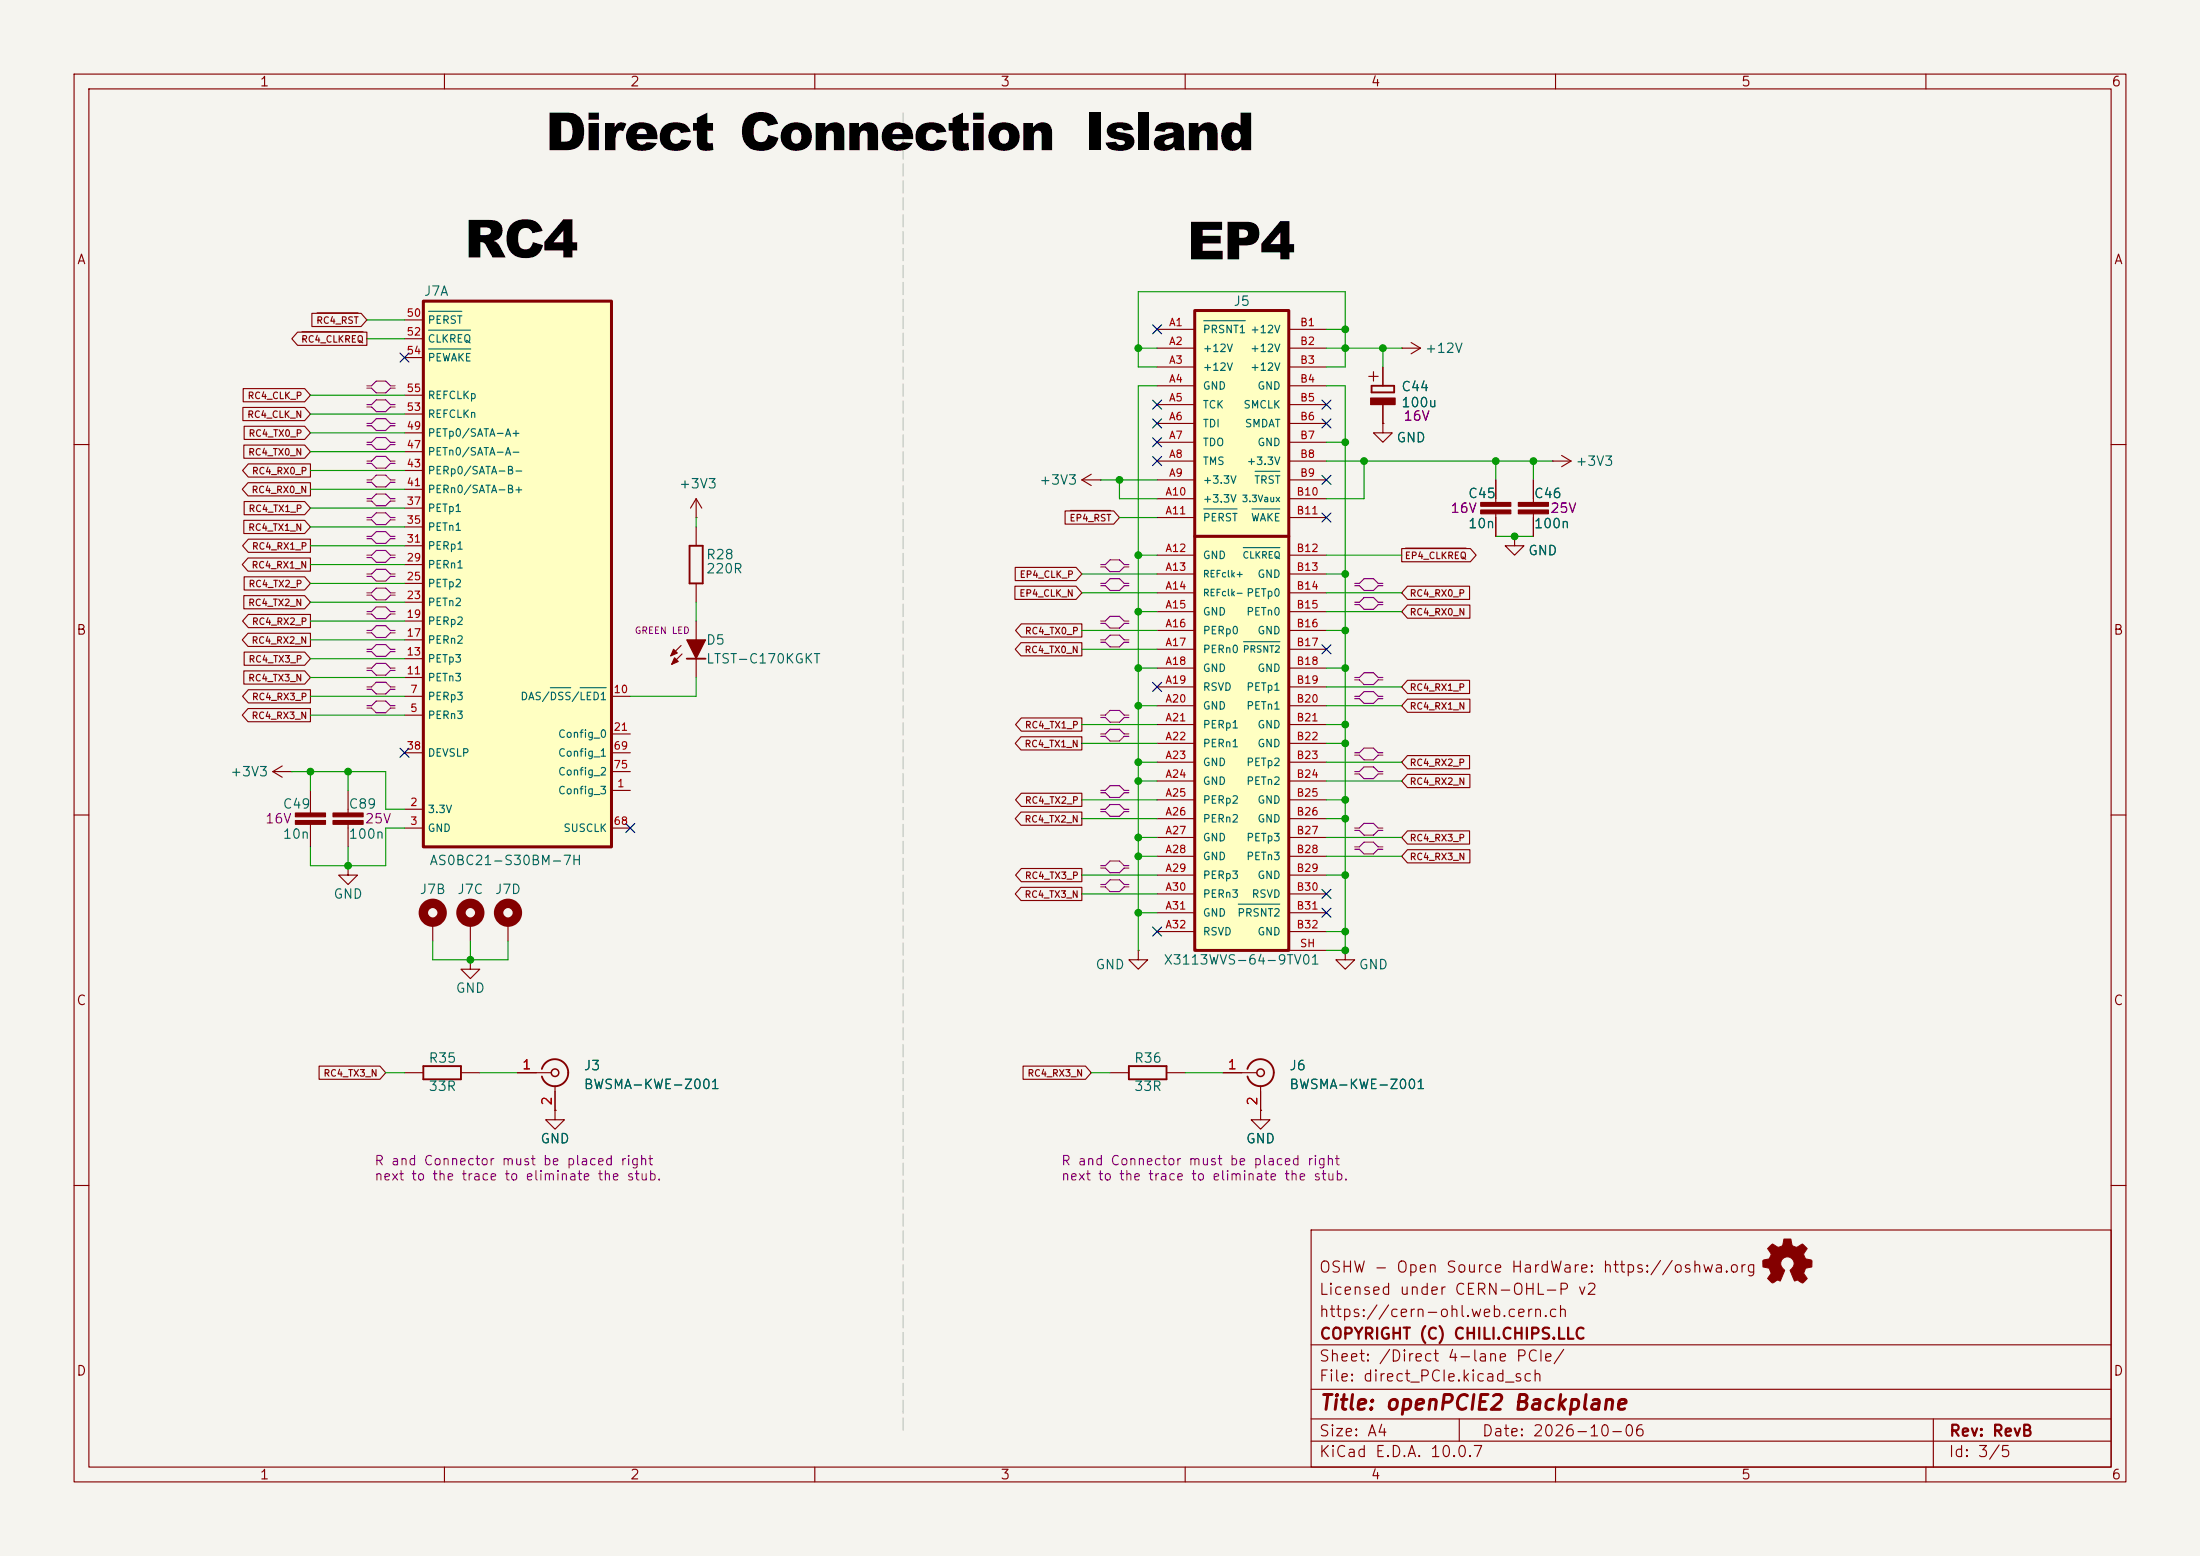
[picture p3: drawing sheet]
<svg xmlns="http://www.w3.org/2000/svg" width="297mm" height="210mm" viewBox="0 0 297 210" stroke-linecap="round" stroke-linejoin="round" font-family="sans-serif">
<path d="M0 0h297v210h-297z" fill="#f5f4ef" stroke="#f5f4ef" stroke-width=".14"/>
<g fill="none" stroke="#840000" stroke-width=".15">
<path d="M10 10h277v190h-277zM12 12h273v186h-273zM60 10v2M110 10v2M160 10v2M210 10v2M260 10v2M10 60h2M94 69.9h.1M94 67.3v2.6M94 71.1v2.6M94 78.7v2.6"/>
<path d="M94 67.3l-.8 1.3M94 67.3l.7 1.3M146 64.8l1.3 .7M146 64.8h2.6M147.3 64l-1.3 .8M148.6 64.8h.1M285 60h2M91.9 87.1l-1.3 1.4M92.1 88.3l-1.4 1.4M94 83.8v7.6M10 110h2M41.9 106.7v3"/>
<path d="M41.9 111.3v3M47 116.8v1.3h-1.3l1.3 1.3 1.3-1.3h-1.3M47 116.8h.1M285 110h2M54.6 144.8h2.5M62.2 144.8h2.6M69.8 144.8h4.6M74.9 149.9v1.2h-1.2l1.2 1.3 1.3-1.3h-1.3M74.9 149.9h.1M74.9 146.6v3.3M10 160h2M177 166h108v32h-108z"/>
<path d="M285 160h2M60 198v2M110 198v2M160 198v2M177 194.5h108M177 191.5h108M177 187.5h108M177 181.5h108M197 191.5v3M210 198v2M260 198v2M261 191.5v6.5"/>
</g>
<path d="M93.1 73.7h1.8v5h-1.8zM92.7 88.9h2.5M57.1 143.9h5.1v1.8h-5.1zM73.2 144.3a1.81 1.81 0 0 1 2.7-1 1.81 1.81 0 0 1 0 3 1.81 1.81 0 0 1-2.7-1" fill="none" stroke="#840000" stroke-width=".25"/>
<g fill="#840000" stroke="#840000" stroke-width=".15">
<path d="M90.9 87.6l.5 .5-.8 .4z"/>
<path d="M91.1 88.8l.5 .5-.9 .4z"/>
<path d="M92.7 86.4h2.5l-1.2 2.5z"/>
<path d="M39.9 110.7h4v.6h-4z"/>
<path d="M39.9 109.7h4v.5h-4z"/>
</g>
<circle cx="74.9" cy="144.8" r=".51" fill="none" stroke="#840000" stroke-width=".2"/>
<path d="M57.1 40.6h25.4v73.7h-25.4z" fill="#ffffc2"/>
<path d="M57.1 40.6h25.4v73.7h-25.4z" fill="none" stroke="#840000" stroke-width=".41"/>
<g fill="none" stroke="#840000" stroke-width=".15">
<path d="M54.6 58.4h2.5M54.6 43.2h2.5M54.6 45.7h2.5M54.6 55.9h2.5M54.6 48.3h2.5M54.6 53.3h2.5M54.6 78.7h2.5M54.6 76.2h2.5M54.6 73.7h2.5M54.6 71.1h2.5M54.6 68.6h2.5M54.6 66h2.5"/>
<path d="M54.6 63.5h2.5M54.6 61h2.5M54.6 96.5h2.5M54.6 94h2.5M54.6 91.4h2.5M54.6 88.9h2.5M54.6 86.4h2.5M54.6 83.8h2.5M54.6 81.3h2.5M82.5 94h2.6M82.5 99.1h2.6M36.8 104.1h2.6"/>
<path d="M36.8 104.1l1.3 .8M38.1 103.4l-1.3 .7M39.4 104.1h.1M54.6 109.2h2.5M54.6 111.8h2.5M54.6 101.6h2.5M82.5 106.7h2.6M82.5 111.8h2.6M82.5 101.6h2.6M82.5 104.1h2.6M58.4 124.5v2.5M63.5 124.5v2.5"/>
<path d="M68.6 124.5v2.5M170.2 149.9v1.2h-1.3l1.3 1.3 1.2-1.3h-1.2M170.2 149.9h.1"/>
</g>
<path d="M57.9 42h4.4M57.9 44.6h5.6M57.9 47.1h5.7M74.3 92.8h2.8M78.3 92.8h3.5" fill="none" stroke="#006464" stroke-width=".15"/>
<path d="M238.9 168.2l.4-.3 .2 .1a.7 .7 0 0 0 1.2-.1l.1-.7h1v.5a.65 .65 0 0 0 .4 .6 .65 .65 0 0 0 .7-.2 .38 .38 0 0 1 .4-.2 .38 .38 0 0 1 .4 .3l.3 .3-.4 .5a.64 .64 0 0 0 0 .8 .64 .64 0 0 0 .7 .2l.3 .2v.8l-.6 .1a.45 .45 0 0 0-.4 .5l-.1 .3 .5 .7-.3 .2a.41 .41 0 0 1-.3 .4 .41 .41 0 0 1-.4-.2l-.4-.3-.3 .2-.6-1.4a.94 .94 0 0 0 .3-1.5 .94 .94 0 0 0-1.5 .1 .99 .99 0 0 0 .4 1.4l-.6 1.4-.3-.1-.7 .4-.7-.6 .5-.7-.1-.3a.54 .54 0 0 0-.7-.5l-.3-.1v-.8l.1-.1 .3-.1a.64 .64 0 0 0 .6-.4 .64 .64 0 0 0-.1-.7l-.3-.4z" fill="#840000" stroke="#840000" stroke-width=".14"/>
<g fill="none" stroke="#840000" stroke-width="1.3">
<circle cx="58.4" cy="123.2" r="1.27"/>
<circle cx="63.5" cy="123.2" r="1.27"/>
<circle cx="68.6" cy="123.2" r="1.27"/>
</g>
<path d="M161.3 41.9h12.7v86.4h-12.7z" fill="#ffffc2"/>
<path d="M161.3 41.9h12.7v86.4h-12.7zM161.3 72.4h12.7" fill="none" stroke="#840000" stroke-width=".41"/>
<g fill="none" stroke="#840000" stroke-width=".15">
<path d="M32.8 55h8.3l.8 .9-.8 .9h-8.3zM32.8 52.5h8.3l.8 .8-.8 .9h-8.3zM33 57.5h8.1l.8 .9-.8 .9h-8.1zM40.2 44.8h9.3v1.8h-9.3l-.8-.9zM40.8 44.8h8.2M42.1 42.3h6.7l.7 .9-.7 .9h-6.7zM42.8 42.2h5.5M156.2 44.5h5.1M156.2 47h5.1M156.2 49.5h5.1M156.2 52.1h5.1M156.2 54.6h5.1"/>
<path d="M156.2 57.2h5.1M156.2 59.7h5.1M174 44.5h5.1M174 47h5.1M174 49.5h5.1M174 52.1h5.1M174 54.6h5.1M174 57.2h5.1M174 59.7h5.1M184.8 50.8h1.3M185.4 50.2v1.2M186.7 57.2v1.2h1.3l-1.3 1.3-1.3-1.3h1.3"/>
<path d="M186.7 57.2h.1M186.7 49.5v2.6M186.7 54.6v2.6M189.2 47h.1M189.2 47h2.6M190.5 46.2l1.3 .8M191.8 47l-1.3 .8M32.9 70.2h8.2l.8 .9-.8 .9h-8.2zM32.9 60.1h8.2l.8 .9-.8 .8h-8.2zM33 77.9h8.1l.8 .8-.8 .9h-8.1zM33 67.7h8.1l.8 .9-.8 .9h-8.1zM33.5 75.3h8.4v1.8h-8.4l-.8-.9z"/>
<path d="M33.5 65.2h8.4v1.7h-8.4l-.8-.9zM33.5 72.8h8.4v1.7h-8.4l-.8-.8zM33.5 62.6h8.4v1.8h-8.4l-.8-.9zM137 79.1h8.3l.7 .9-.7 .9h-8.3zM137.1 76.6h8.2l.7 .9-.7 .9h-8.2zM143.8 69h6.6l.7 .9-.7 .8h-6.6zM144.5 68.9h5.4M156.2 62.2h5.1M156.2 64.8h5.1M156.2 67.3h5.1M156.2 69.9h5.1M156.2 74.9h5.1"/>
<path d="M156.2 77.5h5.1M174 62.2h5.1M174 64.8h5.1M174 67.3h5.1M174 69.9h5.1M174 74.9h5.1M174 77.5h5.1M189.2 74h9.3l.8 .9-.8 .9h-9.3zM189.8 74h8.1M190 79.1h8.4v1.8h-8.4l-.8-.9zM201.9 64.8v3M201.9 69.3v3.1"/>
<path d="M204.5 72.4v1.3h1.2l-1.2 1.2-1.3-1.2h1.3M204.5 72.4h.1M207 64.8v3M207 69.3v3.1M209.5 62.2h.1M209.5 62.2h2.6M210.8 61.5l1.3 .7M212.1 62.2l-1.3 .8M32.9 80.4h8.2l.8 .9-.8 .9h-8.2zM32.9 90.6h8.2l.8 .8-.8 .9h-8.2zM33 88h8.1l.8 .9-.8 .9h-8.1zM33.5 95.6h8.4v1.8h-8.4l-.8-.9z"/>
<path d="M33.5 85.5h8.4v1.7h-8.4l-.8-.8zM33.5 82.9h8.4v1.8h-8.4l-.8-.9zM33.5 93.1h8.4v1.8h-8.4l-.8-.9zM137.8 86.7h8.2v1.8h-8.2l-.7-.9zM137.8 99.4h8.2v1.8h-8.2l-.7-.9zM137.9 96.9h8.1v1.8h-8.1l-.8-.9zM137.9 84.2h8.1v1.8h-8.1l-.8-.9zM156.2 80h5.1M156.2 82.6h5.1M156.2 85.1h5.1M156.2 87.6h5.1M156.2 90.2h5.1"/>
<path d="M156.2 92.7h5.1M156.2 95.3h5.1M156.2 97.8h5.1M174 80h5.1M174 82.6h5.1M174 85.1h5.1M174 87.6h5.1M174 90.2h5.1M174 92.7h5.1M174 95.3h5.1M174 97.8h5.1M190 91.8h8.4v1.8h-8.4l-.8-.9z"/>
<path d="M190 94.4h8.4v1.7h-8.4l-.8-.8zM190 81.7h8.4v1.7h-8.4l-.8-.8zM47 106.7v3M47 111.3v3M137.8 119.8h8.2v1.7h-8.2l-.7-.8zM137.8 109.6h8.2v1.8h-8.2l-.7-.9zM137.9 117.2h8.1v1.8h-8.1l-.8-.9zM137.9 107.1h8.1v1.7h-8.1l-.8-.8zM156.2 100.3h5.1M156.2 102.9h5.1M156.2 105.4h5.1M156.2 108h5.1"/>
<path d="M156.2 110.5h5.1M156.2 113h5.1M156.2 115.6h5.1M156.2 118.1h5.1M174 100.3h5.1M174 102.9h5.1M174 105.4h5.1M174 108h5.1M174 110.5h5.1M174 113h5.1M174 115.6h5.1M174 118.1h5.1"/>
<path d="M190 104.5h8.4v1.8h-8.4l-.8-.9zM190 102h8.4v1.8h-8.4l-.8-.9zM190 114.7h8.4v1.8h-8.4l-.8-.9zM190 112.1h8.4v1.8h-8.4l-.8-.9zM63.5 129.5v1.3h-1.3l1.3 1.3 1.3-1.3h-1.3M63.5 129.5h.1M153.7 128.3v1.2h-1.3l1.3 1.3 1.2-1.3h-1.2M153.7 128.3h.1M156.2 120.7h5.1M156.2 123.2h5.1M156.2 125.7h5.1M174 120.7h5.1"/>
<path d="M174 123.2h5.1M174 125.7h5.1M174 128.3h5.1M181.6 128.3v1.2h1.3l-1.3 1.3-1.3-1.3h1.3M181.6 128.3h.1M43.1 143.9h8.2l.8 .9-.8 .9h-8.2zM69.8 144.8h2.6M74.9 149.9h.1M74.9 147.3v2.6M138.1 143.9h8.4l.8 .9-.8 .9h-8.4zM149.9 144.8h2.5M157.5 144.8h2.5"/>
<path d="M165.1 144.8h4.6M170.2 149.9h.1M170.2 146.6v3.3"/>
</g>
<path d="M162.5 43.3h5.6M162.5 68.7h4.5M167.8 73.9h5M169 68.7h3.8M169.4 63.6h3.4M167.9 86.6h4.9M167.2 122h5.6" fill="none" stroke="#006464" stroke-width=".15"/>
<g fill="#840000" stroke="#840000" stroke-width=".15">
<path d="M185 53.7h3.3v.9h-3.3z"/>
<path d="M45 110.7h4v.6h-4z"/>
<path d="M45 109.7h4v.5h-4z"/>
<path d="M205 68.8h4v.5h-4z"/>
<path d="M205 67.8h4v.5h-4z"/>
<path d="M199.9 68.8h4.1v.5h-4.1z"/>
<path d="M199.9 67.8h4.1v.5h-4.1z"/>
</g>
<path d="M185.2 52.1h3v.9h-3zM152.4 143.9h5.1v1.8h-5.1zM168.4 144.3a1.81 1.81 0 0 1 2.8-1 1.81 1.81 0 0 1 0 2.9 1.81 1.81 0 0 1-2.8-.9" fill="none" stroke="#840000" stroke-width=".25"/>
<circle cx="170.2" cy="144.8" r=".51" fill="none" stroke="#840000" stroke-width=".2"/>
<g fill="none" stroke="#840084" stroke-width=".15">
<path d="M49.5 57.5h.7l.6 .6h1.3l.6-.6h.6M49.5 54.9h.7l.6 .7h1.3l.6-.7h.6M49.5 57.2h.7l.6-.7h1.3l.6 .7h.6M49.5 54.6h.7l.6-.6h1.3l.6 .6h.6M49.5 59.7h.7l.6-.6h1.3l.6 .6h.6M49.5 52.1h.7l.6-.7h1.3l.6 .7h.6M49.5 52.4h.7l.6 .6h1.3l.6-.6h.6M49.5 77.8h.7l.6 .6h1.3l.6-.6h.6M49.5 77.5h.7l.6-.7h1.3l.6 .7h.6M49.5 62.2h.7l.6-.6h1.3l.6 .6h.6M49.5 60h.7l.6 .6h1.3l.6-.6h.6M49.5 67.3h.7l.6-.6h1.3l.6 .6h.6"/>
<path d="M49.5 67.6h.7l.6 .7h1.3l.6-.7h.6M49.5 69.9h.7l.6-.7h1.3l.6 .7h.6M49.5 70.2h.7l.6 .6h1.3l.6-.6h.6M49.5 72.7h.7l.6 .6h1.3l.6-.6h.6M49.5 72.4h.7l.6-.6h1.3l.6 .6h.6M49.5 75.2h.7l.6 .7h1.3l.6-.7h.6M49.5 74.9h.7l.6-.6h1.3l.6 .6h.6M49.5 64.8h.7l.6-.7h1.3l.6 .7h.6M49.5 65.1h.7l.6 .6h1.3l.6-.6h.6M49.5 62.5h.7l.6 .7h1.3l.6-.7h.6M148.6 78.7h.6l.7-.6h1.2l.7 .6h.6M148.6 76.5h.6l.7 .7h1.2l.7-.7h.6"/>
<path d="M148.6 76.2h.6l.7-.6h1.2l.7 .6h.6M148.6 79.1h.6l.7 .6h1.2l.7-.6h.6M182.9 78.7h.6l.6-.6h1.3l.7 .6h.6M182.9 79.1h.6l.6 .6h1.3l.7-.6h.6M49.5 87.9h.7l.6 .7h1.3l.6-.7h.6M49.5 80h.7l.6-.6h1.3l.6 .6h.6M49.5 95.3h.7l.6-.7h1.3l.6 .7h.6M49.5 95.6h.7l.6 .6h1.3l.6-.6h.6M49.5 80.3h.7l.6 .7h1.3l.6-.7h.6M49.5 85.1h.7l.6-.6h1.3l.6 .6h.6M49.5 82.9h.7l.6 .6h1.3l.6-.6h.6M49.5 93h.7l.6 .7h1.3l.6-.7h.6"/>
<path d="M49.5 85.4h.7l.6 .6h1.3l.6-.6h.6M49.5 87.6h.7l.6-.6h1.3l.6 .6h.6M49.5 90.2h.7l.6-.7h1.3l.6 .7h.6M49.5 90.5h.7l.6 .6h1.3l.6-.6h.6M49.5 92.7h.7l.6-.6h1.3l.6 .6h.6M49.5 82.6h.7l.6-.7h1.3l.6 .7h.6M148.6 86.7h.6l.7 .6h1.2l.7-.6h.6M148.6 84.1h.6l.7 .7h1.2l.7-.7h.6M148.6 86.4h.6l.7-.7h1.2l.7 .7h.6M148.6 99.4h.6l.7 .6h1.2l.7-.6h.6M148.6 96.8h.6l.7 .7h1.2l.7-.7h.6M148.6 83.8h.6l.7-.6h1.2l.7 .6h.6"/>
<path d="M148.6 99.1h.6l.7-.7h1.2l.7 .7h.6M148.6 96.5h.6l.7-.6h1.2l.7 .6h.6M182.9 81.6h.6l.6 .6h1.3l.7-.6h.6M182.9 81.3h.6l.6-.7h1.3l.7 .7h.6M182.9 94.3h.6l.6 .6h1.3l.7-.6h.6M182.9 94h.6l.6-.7h1.3l.7 .7h.6M182.9 91.4h.6l.6-.6h1.3l.7 .6h.6M182.9 91.8h.6l.6 .6h1.3l.7-.6h.6M148.6 119.7h.6l.7 .6h1.2l.7-.6h.6M148.6 119.4h.6l.7-.7h1.2l.7 .7h.6M148.6 107h.6l.7 .6h1.2l.7-.6h.6M148.6 106.7h.6l.7-.7h1.2l.7 .7h.6"/>
<path d="M148.6 116.8h.6l.7-.6h1.2l.7 .6h.6M148.6 117.2h.6l.7 .6h1.2l.7-.6h.6M148.6 109.5h.6l.7 .7h1.2l.7-.7h.6M148.6 109.2h.6l.7-.6h1.2l.7 .6h.6M182.9 112.1h.6l.6 .6h1.3l.7-.6h.6M182.9 104.5h.6l.6 .6h1.3l.7-.6h.6M182.9 114.3h.6l.6-.6h1.3l.7 .6h.6M182.9 111.8h.6l.6-.7h1.3l.7 .7h.6M182.9 114.6h.6l.6 .7h1.3l.7-.7h.6M182.9 104.1h.6l.6-.6h1.3l.7 .6h.6M182.9 101.9h.6l.6 .7h1.3l.7-.7h.6M182.9 101.6h.6l.6-.6h1.3l.7 .6h.6"/>
</g>
<path d="M121.9 15.2v175.3M121.9 193v-2.5" fill="none" stroke="#c2c2c2" stroke-width=".15" stroke-dasharray="1.7 .6"/>
<g fill="none" stroke="#009600" stroke-width=".15">
<path d="M41.9 53.3h12.7M41.9 55.9h12.7M41.9 58.4h12.7M49.5 43.2h5.1M49.5 45.7h5.1M153.7 47h2.5M156.2 49.5h-2.5v-10.1h27.9v10.1h-2.5M156.2 52.1h-2.5v76.2M179.1 52.1h2.5v76.2h-2.5M179.1 47h10.1M179.1 44.5h2.5M179.1 59.7h2.5"/>
<path d="M186.7 47v2.5M41.9 73.7h12.7M41.9 76.2h12.7M41.9 78.7h12.7M41.9 71.1h12.7M41.9 63.5h12.7M41.9 61h12.7M41.9 66h12.7M41.9 68.6h12.7M94 69.9v1.2M146 77.5h10.2M148.6 64.8h7.6"/>
<path d="M151.1 64.8v2.5h5.1M151.1 69.9h5.1M153.7 74.9h2.5M179.1 74.9h10.1M179.1 77.5h2.5M179.1 62.2h30.4M184.1 62.2v5.1h-5M201.9 62.2v2.6M201.9 72.4h5.1M207 62.2v2.6M41.9 81.3h12.7M41.9 94h12.7"/>
<path d="M41.9 91.4h12.7M41.9 96.5h12.7M41.9 88.9h12.7M41.9 83.8h12.7M41.9 86.4h12.7M94 91.4v2.6h-8.9M94 81.3v2.5M146 87.6h10.2M146 97.8h10.2M146 80h10.2M146 85.1h10.2M153.7 90.2h2.5"/>
<path d="M153.7 82.6h2.5M153.7 95.3h2.5M179.1 90.2h2.5M179.1 82.6h10.1M179.1 97.8h2.5M179.1 80h10.1M179.1 95.3h10.1M179.1 92.7h10.1M179.1 85.1h2.5M39.4 104.1h12.7v5.1h2.5M41.9 104.1v2.6M47 104.1v2.6"/>
<path d="M47 114.3v2.5M54.6 111.8h-2.5v5h-10.2v-2.5M146 100.3h10.2M146 118.1h10.2M146 108h10.2M146 110.5h10.2M153.7 115.6h2.5M153.7 113h2.5M153.7 105.4h2.5M153.7 102.9h2.5M179.1 100.3h2.5M179.1 118.1h2.5"/>
<path d="M179.1 115.6h10.1M179.1 113h10.1M179.1 105.4h10.1M179.1 102.9h10.1M179.1 108h2.5M179.1 110.5h2.5M58.4 127v2.5h10.2v-2.5M63.5 127v2.5M146 120.7h10.2M153.7 123.2h2.5M179.1 125.7h2.5M52.1 144.8h2.5"/>
<path d="M64.8 144.8h5M147.3 144.8h2.6M160 144.8h5.1"/>
</g>
<g fill="none" stroke="#000084" stroke-width=".15">
<path d="M54 47.7l1.2 1.2M55.2 47.7l-1.2 1.2M155.6 56.5l1.2 1.3M155.6 54l1.2 1.2M155.6 43.8l1.2 1.3M155.6 59.1l1.2 1.2M156.8 56.5l-1.2 1.3M156.8 54l-1.2 1.2M156.8 43.8l-1.2 1.3M156.8 59.1l-1.2 1.2M178.5 56.5l1.2 1.3M178.5 54l1.2 1.2"/>
<path d="M179.7 56.5l-1.2 1.3M179.7 54l-1.2 1.2M155.6 61.6l1.2 1.2M156.8 61.6l-1.2 1.2M178.5 69.2l1.2 1.3M178.5 64.2l1.2 1.2M179.7 69.2l-1.2 1.3M179.7 64.2l-1.2 1.2M155.6 92.1l1.2 1.2M156.8 92.1l-1.2 1.2M178.5 87l1.2 1.2M179.7 87l-1.2 1.2"/>
<path d="M54 101l1.2 1.2M55.2 101l-1.2 1.2M84.5 111.2l1.2 1.2M85.7 111.2l-1.2 1.2M155.6 125.1l1.2 1.2M156.8 125.1l-1.2 1.2M178.5 122.6l1.2 1.2M178.5 120l1.2 1.3M179.7 122.6l-1.2 1.2M179.7 120l-1.2 1.3"/>
</g>
<g fill="#009600" stroke="#009600" stroke-width=".14">
<circle cx="47" cy="104.1" r=".46"/>
<circle cx="41.9" cy="104.1" r=".46"/>
<circle cx="47" cy="116.8" r=".46"/>
<circle cx="63.5" cy="129.5" r=".46"/>
<circle cx="153.7" cy="95.3" r=".46"/>
<circle cx="153.7" cy="115.6" r=".46"/>
<circle cx="181.6" cy="108" r=".46"/>
<circle cx="153.7" cy="74.9" r=".46"/>
<circle cx="153.7" cy="47" r=".46"/>
<circle cx="181.6" cy="59.7" r=".46"/>
<circle cx="151.1" cy="64.8" r=".46"/>
<circle cx="181.6" cy="44.5" r=".46"/>
<circle cx="181.6" cy="47" r=".46"/>
<circle cx="153.7" cy="90.2" r=".46"/>
<circle cx="153.7" cy="82.6" r=".46"/>
<circle cx="186.7" cy="47" r=".46"/>
<circle cx="204.5" cy="72.4" r=".46"/>
<circle cx="181.6" cy="77.5" r=".46"/>
<circle cx="184.1" cy="62.2" r=".46"/>
<circle cx="201.9" cy="62.2" r=".46"/>
<circle cx="207" cy="62.2" r=".46"/>
<circle cx="181.6" cy="128.3" r=".46"/>
<circle cx="181.6" cy="125.7" r=".46"/>
<circle cx="181.6" cy="118.1" r=".46"/>
<circle cx="153.7" cy="123.2" r=".46"/>
<circle cx="181.6" cy="110.5" r=".46"/>
<circle cx="153.7" cy="105.4" r=".46"/>
<circle cx="153.7" cy="113" r=".46"/>
<circle cx="153.7" cy="102.9" r=".46"/>
<circle cx="181.6" cy="100.3" r=".46"/>
<circle cx="181.6" cy="97.8" r=".46"/>
<circle cx="181.6" cy="85.1" r=".46"/>
<circle cx="181.6" cy="90.2" r=".46"/>
</g>
<g font-size="7.1">
<text x="73.7" y="20.3">Direct Connection Island</text>
<text x="62.7" y="34.7">RC4</text>
<text x="160.3" y="35">EP4</text>
</g>
<text font-size="2" fill="#840000" x="178" y="190.8">Title: openPCIE2 Backplane</text>
<g font-size="1.5" fill="#840000">
<text x="178" y="172.1">OSHW - Open Source HardWare: https://oshwa.org</text>
<text x="178" y="178.1">https://cern-ohl.web.cern.ch</text>
<text x="178" y="175.1">Licensed under CERN-OHL-P v2</text>
<text x="178" y="184.1">Sheet: /Direct 4-lane PCIe/</text>
<text x="178" y="181.1">COPYRIGHT (C) CHILI.CHIPS.LLC</text>
<text x="178" y="186.8">File: direct_PCIe.kicad_sch</text>
<text x="178" y="197">KiCad E.D.A. 10.0.7</text>
<text x="178" y="194.2">Size: A4</text>
<text x="200" y="194.2">Date: 2026-10-06</text>
<text x="263" y="197">Id: 3/5</text>
<text x="263" y="194.2">Rev: RevB</text>
</g>
<g font-size="1.3" fill="#840000">
<text x="35" y="12">1</text>
<text x="85" y="12">2</text>
<text x="135" y="12">3</text>
<text x="185" y="12">4</text>
<text x="235" y="12">5</text>
<text x="285" y="12">6</text>
<text x="10.3" y="36">A</text>
<text x="285.3" y="36">A</text>
<text x="10.2" y="86">B</text>
<text x="285.2" y="86">B</text>
<text x="10.2" y="136">C</text>
<text x="285.2" y="136">C</text>
<text x="10.2" y="186">D</text>
<text x="285.2" y="186">D</text>
<text x="35" y="200">1</text>
<text x="85" y="200">2</text>
<text x="135" y="200">3</text>
<text x="185" y="200">4</text>
<text x="235" y="200">5</text>
<text x="285" y="200">6</text>
</g>
<g font-size="1.3" fill="#006464">
<text x="57.1" y="40.2">J7A</text>
<text x="166.4" y="41.6">J5</text>
<text x="192.3" y="48">+12V</text>
<text x="189.1" y="53.1">C44</text>
<text x="189.1" y="55.3">100u</text>
<text x="140.2" y="65.7">+3V3</text>
<text x="188.4" y="60">GND</text>
<text x="212.6" y="63.2">+3V3</text>
<text x="91.6" y="66.2">+3V3</text>
<text x="198.1" y="67.5">C45</text>
<text x="198.1" y="71.6">10n</text>
<text x="207" y="67.5">C46</text>
<text x="207" y="71.6">100n</text>
<text x="95.2" y="75.8">R28</text>
<text x="95.2" y="77.7">220R</text>
<text x="206.2" y="75.3">GND</text>
<text x="95.2" y="87.3">D5</text>
<text x="95.2" y="89.9">LTST-C170KGKT</text>
<text x="31" y="105.1">+3V3</text>
<text x="38.1" y="109.5">C49</text>
<text x="38.1" y="113.5">10n</text>
<text x="47" y="109.5">C89</text>
<text x="47" y="113.5">100n</text>
<text x="57.9" y="117.1">AS0BC21-S30BM-7H</text>
<text x="44.9" y="121.6">GND</text>
<text x="56.6" y="121">J7B</text>
<text x="61.6" y="121">J7C</text>
<text x="66.7" y="121">J7D</text>
<text x="147.8" y="131.1">GND</text>
<text x="157" y="130.5">X3113WVS-64-9TV01</text>
<text x="183.4" y="131.1">GND</text>
<text x="61.4" y="134.3">GND</text>
<text x="57.8" y="143.7">R35</text>
<text x="153" y="143.7">R36</text>
<text x="57.8" y="147.6">33R</text>
<text x="78.7" y="144.8">J3</text>
<text x="78.7" y="147.3">BWSMA-KWE-Z001</text>
<text x="153" y="147.6">33R</text>
<text x="174" y="144.8">J6</text>
<text x="174" y="147.3">BWSMA-KWE-Z001</text>
<text x="72.9" y="154.6">GND</text>
<text x="168.1" y="154.6">GND</text>
</g>
<g font-size="1.3" fill="#840084">
<text x="189.4" y="57.1">16V</text>
<text x="195.7" y="69.5">16V</text>
<text x="209.2" y="69.5">25V</text>
<text x="35.7" y="111.5">16V</text>
<text x="49.2" y="111.5">25V</text>
<text x="50.5" y="157.6">R and Connector must be placed right</text>
<text x="50.5" y="159.6">next to the trace to eliminate the stub.</text>
<text x="143.2" y="157.6">R and Connector must be placed right</text>
<text x="143.2" y="159.6">next to the trace to eliminate the stub.</text>
</g>
<g font-size="1.3" fill="#a90000">
<text x="70.4" y="144.6">1</text>
<text x="74.8" y="149.3" transform="rotate(-90 74.8 149.3)">2</text>
<text x="165.6" y="144.6">1</text>
<text x="170" y="149.3" transform="rotate(-90 170 149.3)">2</text>
</g>
<g font-size="1" fill="#a90000">
<text x="54.8" y="43">50</text>
<text x="54.8" y="45.5">52</text>
<text x="157.7" y="44.3">A1</text>
<text x="157.7" y="46.8">A2</text>
<text x="175.4" y="44.3">B1</text>
<text x="175.4" y="46.8">B2</text>
<text x="54.8" y="48.1">54</text>
<text x="54.8" y="53.2">55</text>
<text x="157.7" y="49.3">A3</text>
<text x="157.7" y="51.9">A4</text>
<text x="175.4" y="49.3">B3</text>
<text x="175.4" y="51.9">B4</text>
<text x="54.8" y="58.2">49</text>
<text x="54.8" y="55.7">53</text>
<text x="157.7" y="54.4">A5</text>
<text x="157.7" y="57">A6</text>
<text x="157.7" y="59.5">A7</text>
<text x="175.4" y="54.4">B5</text>
<text x="175.4" y="57">B6</text>
<text x="175.4" y="59.5">B7</text>
<text x="54.8" y="65.9">41</text>
<text x="54.8" y="63.3">43</text>
<text x="54.8" y="60.8">47</text>
<text x="157.7" y="62">A8</text>
<text x="157.7" y="64.6">A9</text>
<text x="175.4" y="62">B8</text>
<text x="175.4" y="64.6">B9</text>
<text x="54.8" y="70.9">35</text>
<text x="54.8" y="68.4">37</text>
<text x="157.2" y="67.1">A10</text>
<text x="157.2" y="69.7">A11</text>
<text x="175" y="67.1">B10</text>
<text x="175" y="69.7">B11</text>
<text x="54.8" y="76">29</text>
<text x="54.8" y="73.5">31</text>
<text x="157.2" y="74.7">A12</text>
<text x="157.2" y="77.3">A13</text>
<text x="175" y="74.7">B12</text>
<text x="175" y="77.3">B13</text>
<text x="54.8" y="83.6">19</text>
<text x="54.8" y="81.1">23</text>
<text x="54.8" y="78.6">25</text>
<text x="157.2" y="79.8">A14</text>
<text x="157.2" y="82.4">A15</text>
<text x="175" y="79.8">B14</text>
<text x="175" y="82.4">B15</text>
<text x="54.8" y="88.7">13</text>
<text x="54.8" y="86.2">17</text>
<text x="157.2" y="84.9">A16</text>
<text x="157.2" y="87.4">A17</text>
<text x="157.2" y="90">A18</text>
<text x="175" y="84.9">B16</text>
<text x="175" y="87.4">B17</text>
<text x="175" y="90">B18</text>
<text x="54.8" y="91.3">11</text>
<text x="55.3" y="93.8">7</text>
<text x="82.8" y="93.8">10</text>
<text x="157.2" y="92.5">A19</text>
<text x="157.2" y="95.1">A20</text>
<text x="175" y="92.5">B19</text>
<text x="175" y="95.1">B20</text>
<text x="54.8" y="101.4">38</text>
<text x="55.3" y="96.3">5</text>
<text x="82.8" y="98.9">21</text>
<text x="82.8" y="101.4">69</text>
<text x="157.2" y="97.6">A21</text>
<text x="157.2" y="100.1">A22</text>
<text x="175" y="97.6">B21</text>
<text x="175" y="100.1">B22</text>
<text x="82.8" y="104">75</text>
<text x="83.2" y="106.5">1</text>
<text x="157.2" y="102.7">A23</text>
<text x="157.2" y="105.2">A24</text>
<text x="157.2" y="107.8">A25</text>
<text x="175" y="102.7">B23</text>
<text x="175" y="105.2">B24</text>
<text x="175" y="107.8">B25</text>
<text x="55.3" y="109">2</text>
<text x="55.3" y="111.6">3</text>
<text x="82.8" y="111.6">68</text>
<text x="157.2" y="110.3">A26</text>
<text x="157.2" y="112.8">A27</text>
<text x="175" y="110.3">B26</text>
<text x="175" y="112.8">B27</text>
<text x="157.2" y="115.4">A28</text>
<text x="157.2" y="117.9">A29</text>
<text x="175" y="115.4">B28</text>
<text x="175" y="117.9">B29</text>
<text x="157.2" y="120.5">A30</text>
<text x="157.2" y="123">A31</text>
<text x="157.2" y="125.5">A32</text>
<text x="175" y="120.5">B30</text>
<text x="175" y="123">B31</text>
<text x="175" y="125.5">B32</text>
<text x="175.4" y="128.1">SH</text>
</g>
<g font-size="1" fill="#006464">
<text x="57.7" y="43.9">PERST</text>
<text x="57.7" y="46.5">CLKREQ</text>
<text x="162.3" y="45.2">PRSNT1 +12V</text>
<text x="162.3" y="47.8">+12V</text>
<text x="168.7" y="47.8">+12V</text>
<text x="57.7" y="49">PEWAKE</text>
<text x="162.3" y="50.3">+12V</text>
<text x="162.3" y="52.8">GND</text>
<text x="168.7" y="50.3">+12V</text>
<text x="169.7" y="52.8">GND</text>
<text x="57.7" y="59.2">PETp0/SATA-A+</text>
<text x="57.7" y="56.6">REFCLKn</text>
<text x="57.7" y="54.1">REFCLKp</text>
<text x="162.3" y="55.4">TCK</text>
<text x="162.3" y="57.9">TDI</text>
<text x="167.8" y="55.4">SMCLK</text>
<text x="168" y="57.9">SMDAT</text>
<text x="57.7" y="64.3">PERp0/SATA-B-</text>
<text x="57.7" y="61.7">PETn0/SATA-A-</text>
<text x="162.3" y="60.5">TDO</text>
<text x="162.3" y="63">TMS</text>
<text x="162.3" y="65.5">+3.3V</text>
<text x="168.2" y="63">+3.3V</text>
<text x="169.2" y="65.5">TRST</text>
<text x="169.7" y="60.5">GND</text>
<text x="57.7" y="71.9">PETn1</text>
<text x="57.7" y="69.3">PETp1</text>
<text x="57.7" y="66.8">PERn0/SATA-B+</text>
<text x="162.3" y="68.1">+3.3V</text>
<text x="162.3" y="70.6">PERST</text>
<text x="168.8" y="70.6">WAKE</text>
<text x="57.7" y="77">PERn1</text>
<text x="57.7" y="74.4">PERp1</text>
<text x="162.3" y="75.7">GND</text>
<text x="57.7" y="82">PETn2</text>
<text x="57.7" y="79.5">PETp2</text>
<text x="162.3" y="83.3">GND</text>
<text x="168.2" y="80.8">PETp0</text>
<text x="168.2" y="83.3">PETn0</text>
<text x="169.7" y="78.2">GND</text>
<text x="57.7" y="89.7">PETp3</text>
<text x="57.7" y="87.1">PERn2</text>
<text x="57.7" y="84.6">PERp2</text>
<text x="162.3" y="85.9">PERp0</text>
<text x="162.3" y="88.4">PERn0</text>
<text x="169.7" y="85.9">GND</text>
<text x="57.7" y="94.7">PERp3</text>
<text x="57.7" y="92.2">PETn3</text>
<text x="70.2" y="94.7">DAS/DSS/LED1</text>
<text x="162.3" y="90.9">GND</text>
<text x="162.3" y="93.5">RSVD</text>
<text x="168.2" y="93.5">PETp1</text>
<text x="169.7" y="90.9">GND</text>
<text x="57.7" y="97.3">PERn3</text>
<text x="75.3" y="99.8">Config_0</text>
<text x="162.3" y="96">GND</text>
<text x="162.3" y="98.6">PERp1</text>
<text x="162.3" y="101.1">PERn1</text>
<text x="168.2" y="96">PETn1</text>
<text x="169.7" y="98.6">GND</text>
<text x="169.7" y="101.1">GND</text>
<text x="57.7" y="102.4">DEVSLP</text>
<text x="75.3" y="107.4">Config_3</text>
<text x="75.3" y="102.4">Config_1</text>
<text x="75.3" y="104.9">Config_2</text>
<text x="162.3" y="103.6">GND</text>
<text x="162.3" y="106.2">GND</text>
<text x="168.2" y="103.6">PETp2</text>
<text x="168.2" y="106.2">PETn2</text>
<text x="57.7" y="110">3.3V</text>
<text x="57.7" y="112.5">GND</text>
<text x="76" y="112.5">SUSCLK</text>
<text x="162.3" y="108.7">PERp2</text>
<text x="162.3" y="111.3">PERn2</text>
<text x="162.3" y="113.8">GND</text>
<text x="168.2" y="113.8">PETp3</text>
<text x="169.7" y="108.7">GND</text>
<text x="169.7" y="111.3">GND</text>
<text x="162.3" y="116.3">GND</text>
<text x="162.3" y="118.9">PERp3</text>
<text x="168.2" y="116.3">PETn3</text>
<text x="169.7" y="118.9">GND</text>
<text x="162.3" y="121.4">PERn3</text>
<text x="162.3" y="124">GND</text>
<text x="167" y="124">PRSNT2</text>
<text x="168.9" y="121.4">RSVD</text>
<text x="162.3" y="126.5">RSVD</text>
<text x="169.7" y="126.5">GND</text>
</g>
<g font-size=".9" fill="#840000">
<text x="40.6" y="46.5">RC4_CLKREQ</text>
<text x="42.6" y="43.9">RC4_RST</text>
<text x="33.3" y="56.6">RC4_CLK_N</text>
<text x="33.4" y="54.1">RC4_CLK_P</text>
<text x="33.5" y="59.2">RC4_TX0_P</text>
<text x="33.4" y="61.7">RC4_TX0_N</text>
<text x="33.9" y="64.2">RC4_RX0_P</text>
<text x="33.4" y="71.9">RC4_TX1_N</text>
<text x="33.5" y="69.3">RC4_TX1_P</text>
<text x="33.9" y="66.8">RC4_RX0_N</text>
<text x="144.3" y="70.6">EP4_RST</text>
<text x="33.9" y="76.9">RC4_RX1_N</text>
<text x="33.9" y="74.4">RC4_RX1_P</text>
<text x="189.6" y="75.7">EP4_CLKREQ</text>
<text x="33.4" y="82">RC4_TX2_N</text>
<text x="33.5" y="79.5">RC4_TX2_P</text>
<text x="137.5" y="80.7">EP4_CLK_N</text>
<text x="137.6" y="78.2">EP4_CLK_P</text>
<text x="190.2" y="83.3">RC4_RX0_N</text>
<text x="190.2" y="80.7">RC4_RX0_P</text>
<text x="33.5" y="89.6">RC4_TX3_P</text>
<text x="33.9" y="87.1">RC4_RX2_N</text>
<text x="33.9" y="84.6">RC4_RX2_P</text>
<text x="138.2" y="88.4">RC4_TX0_N</text>
<text x="138.3" y="85.8">RC4_TX0_P</text>
<text x="33.4" y="92.2">RC4_TX3_N</text>
<text x="33.9" y="94.7">RC4_RX3_P</text>
<text x="190.2" y="93.4">RC4_RX1_P</text>
<text x="190.2" y="96">RC4_RX1_N</text>
<text x="33.9" y="97.3">RC4_RX3_N</text>
<text x="138.2" y="101.1">RC4_TX1_N</text>
<text x="138.3" y="98.5">RC4_TX1_P</text>
<text x="190.2" y="106.1">RC4_RX2_N</text>
<text x="190.2" y="103.6">RC4_RX2_P</text>
<text x="138.2" y="111.2">RC4_TX2_N</text>
<text x="138.3" y="108.7">RC4_TX2_P</text>
<text x="190.2" y="113.8">RC4_RX3_P</text>
<text x="138.3" y="118.8">RC4_TX3_P</text>
<text x="190.2" y="116.3">RC4_RX3_N</text>
<text x="138.2" y="121.4">RC4_TX3_N</text>
<text x="43.6" y="145.5">RC4_TX3_N</text>
<text x="138.6" y="145.5">RC4_RX3_N</text>
</g>
<g font-size=".9" fill="#006464">
<text x="167.6" y="68">3.3Vaux</text>
<text x="167.7" y="75.6">CLKREQ</text>
<text x="162.3" y="78.1">REFclk+</text>
<text x="162.3" y="80.7">REFclk-</text>
<text x="167.7" y="88.3">PRSNT2</text>
</g>
<text font-size=".9" fill="#840084" x="85.6" y="85.8">GREEN LED</text>
</svg>
